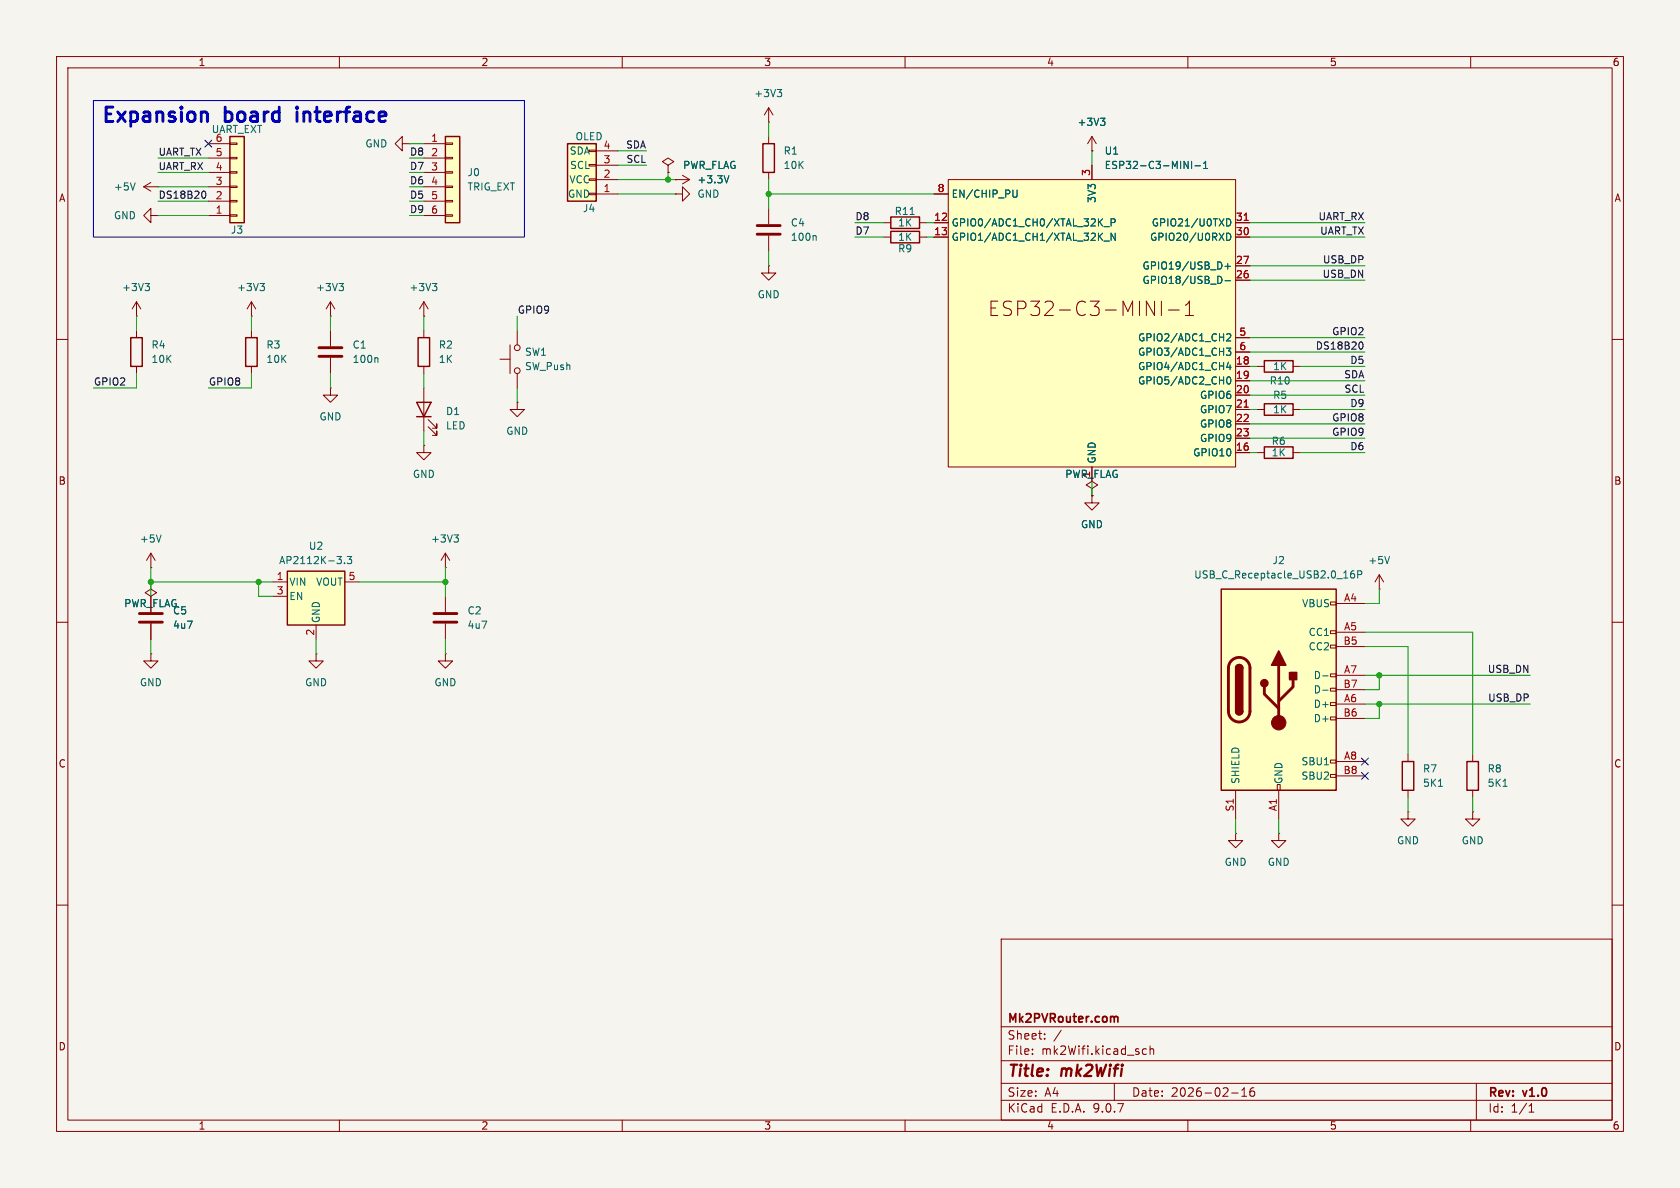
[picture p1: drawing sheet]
<svg xmlns="http://www.w3.org/2000/svg" width="297mm" height="210mm" viewBox="0 0 297 210" stroke-linecap="round" stroke-linejoin="round" font-family="sans-serif">
<path d="M0 0h297v210h-297z" fill="#f5f4ef" stroke="#f5f4ef" stroke-width=".18"/>
<g fill="none" stroke="#840000" stroke-width=".18">
<path d="M10 10h277v190h-277zM12 12h273v186h-273zM60 10v2M110 10v2M160 10v2M210 10v2M260 10v2M135.9 36.8v2.8M156.2 39.4h1.3M162.6 39.4h1.2M193 26.7h.1M193 24.1l-.7 1.3"/>
<path d="M193 24.1l.8 1.3M193 24.1v2.6M24.1 55.9h.1M24.1 53.3l-.7 1.3M24.1 53.3l.8 1.3M24.1 53.3v2.6M24.1 58.4v1.3M135.9 47v1.3h1.3l-1.3 1.2-1.3-1.2h1.3M135.9 47h.1M135.9 41.7v2.8M156.2 41.9h1.3M162.6 41.9h1.2"/>
<path d="M10 60h2M24.1 64.8v1.2M222.2 64.8h1.3M222.2 72.4h1.3M228.6 64.8h1.3M228.6 72.4h1.3M285 60h2M193 86.4l1.1-.7-1.1-.6-1 .6 1 .7v1.2M193 87.6h.1M193 87.6v1.3h1.3l-1.3 1.3-1.2-1.3h1.2M10 110h2M26.7 105.4v2.8"/>
<path d="M26.7 110.2v2.8M243.8 104.1h.1M243.8 101.6l-.7 1.3M243.8 101.6l.8 1.3M243.8 101.6v2.5M285 110h2M248.9 133.4v1.2M248.9 139.7v1.3M260.3 133.4v1.2M260.3 139.7v1.3M248.9 143.5v1.3h1.3l-1.3 1.3-1.3-1.3h1.3M248.9 143.5h.1"/>
<path d="M260.3 143.5v1.3h1.3l-1.3 1.3-1.2-1.3h1.2M260.3 143.5h.1M10 160h2M177 166h108v32h-108zM285 160h2M60 198v2M110 198v2M160 198v2M177 194.5h108M177 191.5h108M177 187.5h108M177 181.5h108"/>
<path d="M182.5 186.3v.1M182.5 185.5v.1M184.7 183.6v.1M184.7 182.8v.1M187.6 182.1l-1.3 2M197 191.5v3M202 186.1l.2 .3 .5-.1M202.7 185.5l-.5-.1-.2 .3M203.3 185.5l.2-.1 .4 .1 .1 .9M203.3 184.9v1.5M210 198v2M217.7 193.2h1.2"/>
<path d="M219.5 193.8h.9M219.5 192.7l.5-.4v1.5M221.7 192.3a.59 .59 0 0 0-.7 .6v.6l.1 .2 .4 .1 .2-.1 .1-.5-.1-.3h-.5l-.2 .3M260 198v2M261 191.5v6.5M270.3 196.6h.9M270.3 195.5l.4-.4v1.5"/>
</g>
<path d="M197.1 179.8h.5v.9" fill="none" stroke="#840000" stroke-width=".3"/>
<path d="M157.5 38.4h5.1v2h-5.1zM23.1 59.7h2v5.1h-2zM157.5 40.9h5.1v2h-5.1zM223.5 63.8h5.1v2h-5.1zM223.5 71.4h5.1v2h-5.1zM247.9 134.6h2v5.1h-2zM259.3 134.6h2.1v5.1h-2.1z" fill="none" stroke="#840000" stroke-width=".25"/>
<path d="M160.9 37.9h.7M194.6 20.9h.7l-.4 .5M195.1 21.4l.2 .2v.3l-.2 .3M25.6 50.1h.8l-.4 .5M26.2 50.6l.2 .2v.3l-.2 .3M144.1 41.6l.2 .2v.7M245.7 98.4l-.5 1.2M254.3 139h.7M265.7 139h.7" fill="none" stroke="#006464" stroke-width=".18"/>
<path d="M133.9 39.9h4M133.9 41.4h4M24.6 108.5h4.1M24.6 110h4.1" fill="none" stroke="#840000" stroke-width=".51"/>
<path d="M167.6 31.8h50.8v50.8h-50.8z" fill="#ffffc2"/>
<g fill="none" stroke="#840000" stroke-width=".18">
<path d="M165.1 34.3h2.5M165.1 39.4h2.5M167.6 31.8h50.8v50.8h-50.8zM193 29.2v2.6M218.4 39.4h2.6M165.1 41.9h2.5M202.7 53.2l1.4 2.6v-2.6M205.3 53.2v2.6M206.5 54.8h2M209.5 55.8h1.5M209.5 54l.8-.8v2.6M218.4 41.9h2.6"/>
<path d="M218.4 47h2.6M218.4 49.5h2.6M218.4 59.7h2.6M218.4 62.2h2.6M218.4 64.8h2.6M218.4 67.3h2.6M218.4 69.9h2.6M218.4 72.4h2.6M218.4 74.9h2.6M218.4 77.5h2.6M193 82.6v2.5M218.4 80h2.6"/>
</g>
<g fill="none" stroke="#006464" stroke-width=".18">
<path d="M179.8 33.6l-.1 1.1-.1 .2-.4-.1M196.4 39.3h.6l.2-.2-.1-.3-.7-.1v1.2M209.3 28.5l.8 1.3v-1.3M210.7 28.5v1.3M211.3 29.3h.9M212.8 29.8h.7M212.8 28.9l.3-.4v1.3M216.9 38.7a.64 .64 0 0 1 .7 .6 .64 .64 0 0 1-.7 .6zM195.2 40.1h.9M195.2 42.6h.9M197.2 41.2v1.3l-.8-1.3v1.3M215.8 48.9l.2 .5-.2 .6"/>
<path d="M216.6 47.1h.9M216.6 49.6h.9M216.9 41.2a.64 .64 0 0 1 .7 .7 .64 .64 0 0 1-.7 .6zM216.9 59.1l.4-.1 .3 .4-.8 .9h.8M217 46.6v1M216.8 61.5h.8l-.4 .5 .3 .1v.6l-.2 .1-.5-.1M217 66.7l.2-.1a.68 .68 0 0 1 .4 .7 .68 .68 0 0 1-.4 .6l-.2-.1-.1-.4zM217.2 64l-.3 .9h.8M217.5 64.5v.8"/>
</g>
<path d="M220 39h.7M220 72h.7" fill="none" stroke="#a90000" stroke-width=".18"/>
<path d="M100.3 25.4h5.1v10.2h-5.1z" fill="#ffffc2"/>
<path d="M100.3 25.4h5.1v10.2h-5.1zM223.5 79h5.1v2h-5.1z" fill="none" stroke="#840000" stroke-width=".25"/>
<g fill="none" stroke="#840000" stroke-width=".18">
<path d="M104.1 34.2h1.3v.2h-1.3zM104.1 31.6h1.3v.3h-1.3zM104.1 29.1h1.3v.2h-1.3zM104.1 26.5h1.3v.3h-1.3zM105.4 34.3h3.8M105.4 31.8h3.8M105.4 29.2h3.8M105.4 26.7h3.8M118.1 29.2l1-.6-1-.7-1 .7 1 .6v1.3M118.1 30.5h.1M119.4 34.3h1.2v-1.3l1.3 1.3-1.3 1.3v-1.3M119.4 34.3h.1"/>
<path d="M119.4 31.8h.1M119.4 31.8h2.5M120.6 31l1.3 .8M121.9 31.8l-1.3 .7M91.4 58.4v2.6M88.4 63.5h1.8M90.2 61v5M91.4 66v2.6M222.2 80h1.3M228.6 80h1.3M226.1 147.3v1.3h1.2l-1.2 1.3-1.3-1.3h1.3M226.1 147.3h.1"/>
<circle cx="91.4" cy="65.5" r=".51"/>
<circle cx="91.4" cy="61.5" r=".51"/>
</g>
<path d="M128.9 31.1l-.5 1.2" fill="none" stroke="#006464" stroke-width=".18"/>
<path d="M215.9 104.1h20.3v35.6h-20.3z" fill="#ffffc2"/>
<g fill="none" stroke="#840000" stroke-width=".18">
<path d="M135.9 19.1l-.8 1.2M135.9 19.1l.8 1.2M135.9 19.1v2.5M135.9 21.6h.1M44.4 55.9h.1M44.4 53.3v2.6M44.4 58.4v1.3M44.4 53.3l-.7 1.3M44.4 53.3l.8 1.3M58.4 58.4v2.8M44.4 64.8v1.2M58.4 68.6v1.3h1.3l-1.3 1.2-1.3-1.2h1.3"/>
<path d="M58.4 68.6h.1M58.4 63.2v2.8M74.9 78.7v1.3h1.3l-1.3 1.3-1.2-1.3h1.2M74.9 78.7h.1M74.9 68.6v7.6M75.7 75.4l1.5 1.6v-.8v.8h-.7M75.7 74.2l1.5 1.5v-.8v.8h-.7M91.4 71.1v1.3h1.3l-1.3 1.3-1.2-1.3h1.2M91.4 71.1h.1M78.7 97.8l-.7 1.3M78.7 97.8l.8 1.3M78.7 97.8v2.5"/>
<path d="M78.7 100.3h.1M78.7 105.4v2.8M78.7 110.2v2.8M235.2 106.4h1v.5h-1zM235.2 111.5h1v.5h-1zM235.2 114h1v.6h-1zM235.2 119.1h1v.5h-1zM236.2 106.7h5.1M236.2 111.8h5.1M236.2 114.3h5.1M236.2 119.4h5.1M218.4 139.7v5.1"/>
<path d="M225.8 138.7h.5v1h-.5zM226.1 139.7v5.1M235.2 121.7h1v.5h-1zM235.2 124.2h1v.5h-1zM235.2 126.7h1v.6h-1zM235.2 134.4h1v.5h-1zM235.2 136.9h1v.5h-1zM236.2 121.9h5.1M236.2 124.5h5.1M236.2 127h5.1M236.2 134.6h5.1M236.2 137.2h5.1"/>
<path d="M218.4 147.3v1.3h1.3l-1.3 1.3-1.2-1.3h1.2M218.4 147.3h.1"/>
</g>
<path d="M43.4 59.7h2.1v5.1h-2.1zM73.7 71.1h2.5l-1.3 2.6zM73.7 73.7h2.5M215.9 104.1h20.3v35.6h-20.3zM218.4 118.1a.64 .64 0 0 1 .7-.6 .64 .64 0 0 1 .6 .6M218.4 125.7a.64 .64 0 0 0 .7 .7 .64 .64 0 0 0 .6-.7" fill="none" stroke="#840000" stroke-width=".25"/>
<path d="M56.4 61.5h4.1M56.4 63h4.1M76.7 108.5h4.1M76.7 110h4.1M217.7 116.8a1.9 1.9 0 0 1 2.1-.4 1.9 1.9 0 0 1 1.2 1.7v7.6a1.91 1.91 0 0 1-1.9 1.9 1.91 1.91 0 0 1-1.9-1.9v-7.7l.1-.7zM226.1 117.6v10.2M223.5 121.4v1.3l2.6 2.5M228.6 120.1v1.3l-2.5 2.6" fill="none" stroke="#840000" stroke-width=".51"/>
<g fill="#840000" stroke="#840000" stroke-width=".25">
<path d="M218.4 118.1h1.3v7.6h-1.3z"/>
<path d="M218.6 117.7a.64 .64 0 0 1 .7-.2 .64 .64 0 0 1 .4 .6h-1.3z"/>
<path d="M218.4 125.7h1.3a.64 .64 0 0 1-.6 .7 .64 .64 0 0 1-.7-.7z"/>
<path d="M226.1 115.1l1.2 2.5h-2.5z"/>
<path d="M228 118.9h1.2v1.2h-1.2z"/>
<circle cx="223.5" cy="120.8" r=".63"/>
</g>
<circle cx="226.1" cy="127.8" r="1.27" fill="#840000" stroke="#840000" stroke-width=".18"/>
<path d="M137.4 15.8h.8l-.4 .5M137.9 16.3l.3 .2v.3l-.3 .3M46 50.1h.7l-.4 .5M46.5 50.6l.2 .2v.3l-.2 .3M66.6 63.2l.2 .2v.7M80.3 94.6h.7l-.4 .4M80.8 95l.2 .3v.3l-.2 .2M233.8 119.5h1M239.4 100.9l-.4 .1a.86 .86 0 0 0 0 1.2l.4-.1 .1-.5-.3-.2h-.2l-.2 .2M240 101.6l.6-.1 .2-.2-.1-.3-.7-.1v1.3M233.8 122h1" fill="none" stroke="#006464" stroke-width=".18"/>
<path d="M50.8 101h10.2v9.5h-10.2z" fill="#ffffc2"/>
<path d="M134.9 25.4h2v5.1h-2zM50.8 101h10.2v9.5h-10.2z" fill="none" stroke="#840000" stroke-width=".25"/>
<g fill="none" stroke="#840000" stroke-width=".18">
<path d="M135.9 24.1v1.3M135.9 30.5v1.3M58.4 55.9h.1M58.4 53.3l-.7 1.3M58.4 53.3l.8 1.3M58.4 53.3v2.6M26.7 97.8l-.8 1.3M26.7 97.8l.7 1.3M26.7 97.8v2.5M26.7 102.9v1.2l1 .7-1 .6-1-.6 1-.7M26.7 102.9h.1M26.7 100.3h.1"/>
<path d="M26.7 115.6v1.2h1.2l-1.2 1.3-1.3-1.3h1.3M26.7 115.6h.1M48.3 102.9h2.5M48.3 105.4h2.5M55.9 115.6v1.2h1.2l-1.2 1.3-1.3-1.3h1.3M55.9 115.6h.1M55.9 110.5v2.5M61 102.9h2.5M78.7 115.6v1.2h1.3l-1.3 1.3-1.2-1.3h1.2M78.7 115.6h.1"/>
</g>
<path d="M59.9 50.1h.8l-.4 .5M60.5 50.6l.2 .2v.3l-.2 .3M28.5 94.6l-.4 1.2M59.6 98.4h.8l-.5 .5M60.3 99v.5M60.9 99.5v.1M61.4 98.4h.8l-.5 .5 .4 .1v.5l-.2 .1-.5-.1" fill="none" stroke="#006464" stroke-width=".18"/>
<path d="M78.7 24.1h2.6v15.3h-2.6z" fill="#ffffc2"/>
<path d="M78.7 24.1h2.6v15.3h-2.6z" fill="none" stroke="#840000" stroke-width=".25"/>
<path d="M74.9 25.4h3.8M74.9 27.9h3.8M74.9 30.5h3.8M74.9 33h3.8M74.9 35.6h3.8M74.9 38.1h3.8M78.7 25.3h1.3v.2h-1.3zM78.7 27.8h1.3v.3h-1.3zM78.7 30.4h1.3v.2h-1.3zM78.7 32.9h1.3v.2h-1.3zM78.7 35.4h1.3v.3h-1.3zM78.7 38h1.3v.2h-1.3z" fill="none" stroke="#840000" stroke-width=".18"/>
<path d="M40.6 24.1h2.6v15.3h-2.6z" fill="#ffffc2"/>
<path d="M40.6 24.1h2.6v15.3h-2.6zM73.9 59.7h2v5.1h-2z" fill="none" stroke="#840000" stroke-width=".25"/>
<g fill="none" stroke="#840000" stroke-width=".18">
<path d="M25.4 33h2.5M25.4 33l1.3 .8M26.7 38.1v-1.3l-1.3 1.3 1.3 1.3v-1.3h1.2M26.7 32.3l-1.3 .7M27.9 33h.1M27.9 38.1h.1M36.8 38.1h3.8M36.8 35.6h3.8M36.8 33h3.8M36.8 30.5h3.8M36.8 27.9h3.8M36.8 25.4h3.8"/>
<path d="M40.6 38h1.3v.2h-1.3zM40.6 35.4h1.3v.3h-1.3zM40.6 32.9h1.3v.2h-1.3zM40.6 30.4h1.3v.2h-1.3zM40.6 27.8h1.3v.3h-1.3zM40.6 25.3h1.3v.2h-1.3zM71.1 25.4v-1.3l-1.3 1.3 1.3 1.3v-1.3h1.3M72.4 25.4h.1M118.1 30.5h.1M119.4 31.8h.1M165.1 34.3h2.5M165.1 39.4h2.5"/>
<path d="M193 26.7h.1M193 29.2v2.6M218.4 39.4h2.6M74.9 55.9h.1M74.9 53.3l-.7 1.3M74.9 53.3l.8 1.3M74.9 53.3v2.6M74.9 58.4v1.3M165.1 41.9h2.5M218.4 41.9h2.6M218.4 47h2.6M218.4 49.5h2.6"/>
<path d="M218.4 59.7h2.6M74.9 64.8v1.2M218.4 62.2h2.6M218.4 64.8h2.6M218.4 67.3h2.6M218.4 69.9h2.6M218.4 72.4h2.6M218.4 74.9h2.6M218.4 77.5h2.6M193 87.6h.1M193 82.6v2.5M218.4 80h2.6"/>
<path d="M26.7 102.9h.1M26.7 105.4v2.8M26.7 110.2v2.8"/>
</g>
<g fill="none" stroke="#006464" stroke-width=".18">
<path d="M23.9 32.3l-.4 1.3M128.9 31.1l-.5 1.2M179.8 33.6l-.1 1.1-.1 .2-.4-.1M194.6 20.9h.7l-.4 .5M195.1 21.4l.2 .2v.3l-.2 .3M196.4 39.3h.6l.2-.2-.1-.3-.7-.1v1.2M209.3 28.5l.8 1.3v-1.3M210.7 28.5v1.3M211.3 29.3h.9M212.8 29.8h.7M212.8 28.9l.3-.4v1.3M216.9 38.7a.64 .64 0 0 1 .7 .6 .64 .64 0 0 1-.7 .6z"/>
<path d="M76.4 50.1h.8l-.4 .5M77 50.6l.2 .2v.3l-.2 .3M195.2 40.1h.9M195.2 42.6h.9M197.2 41.2v1.3l-.8-1.3v1.3M215.8 48.9l.2 .5-.2 .6M216.6 47.1h.9M216.6 49.6h.9M216.9 41.2a.64 .64 0 0 1 .7 .7 .64 .64 0 0 1-.7 .6zM216.9 59.1l.4-.1 .3 .4-.8 .9h.8M217 46.6v1M216.8 61.5h.8l-.4 .5 .3 .1v.6l-.2 .1-.5-.1"/>
<path d="M217 66.7l.2-.1a.68 .68 0 0 1 .4 .7 .68 .68 0 0 1-.4 .6l-.2-.1-.1-.4zM217.2 64l-.3 .9h.8M217.5 64.5v.8"/>
</g>
<path d="M36 33.8a.68 .68 0 0 1 .4 .6 .68 .68 0 0 1-.4 .6M240.5 60.4a.68 .68 0 0 1 .5 .7 .68 .68 0 0 1-.5 .6" fill="none" stroke="#0f0f0f" stroke-width=".18"/>
<g fill="none" stroke="#009600" stroke-width=".18">
<path d="M27.9 35.6h8.9M27.9 27.9h8.9M27.9 30.5h8.9M27.9 38.1h8.9M27.9 33h8.9M72.4 25.4h2.5M109.2 29.2h5.1M109.2 31.8h10.2M109.2 34.3h10.2M109.2 26.7h5.1M118.1 30.5v1.3M135.9 21.6v2.5"/>
<path d="M135.9 31.8v5M135.9 34.3h29.2M151.1 39.4h5.1M163.8 39.4h1.3M193 26.7v2.5M221 39.4h20.3M24.1 55.9v2.5M44.4 55.9v2.5M58.4 55.9v2.5M74.9 55.9v2.5M91.4 55.9v2.5M135.9 44.5v2.5"/>
<path d="M151.1 41.9h5.1M163.8 41.9h1.3M221 59.7h20.3M221 41.9h20.3M221 49.5h20.3M221 47h20.3M24.1 66v2.6h-7.6M44.4 66v2.6h-7.6M58.4 66v2.6M74.9 66v2.6M74.9 76.2v2.5M91.4 68.6v2.5"/>
<path d="M221 62.2h20.3M221 67.3h20.3M221 64.8h1.2M221 72.4h1.2M221 74.9h20.3M221 69.9h20.3M221 77.5h20.3M229.9 64.8h11.4M229.9 72.4h11.4M193 85.1v2.5M221 80h1.2M229.9 80h11.4"/>
<path d="M26.7 100.3v5.1M26.7 113v2.6M26.7 102.9h21.6M45.7 102.9v2.5h2.6M55.9 113v2.6M63.5 102.9h15.2M78.7 100.3v5.1M78.7 113v2.6M241.3 111.8h19v21.6M241.3 119.4h29.2M241.3 114.3h7.6v19.1M243.8 104.1v2.6h-2.5"/>
<path d="M243.8 119.4v2.5h-2.5M241.3 124.5h29.2M243.8 124.5v2.5h-2.5M218.4 144.8v2.5M226.1 144.8v2.5M248.9 141v2.5M260.3 141v2.5"/>
</g>
<path d="M36.2 24.8l1.2 1.2M37.4 24.8l-1.2 1.2M240.7 134l1.2 1.2M240.7 136.6l1.2 1.2M241.9 134l-1.2 1.2M241.9 136.6l-1.2 1.2" fill="none" stroke="#000084" stroke-width=".18"/>
<path d="M36.5 19.9l.2 .2v1.4M52.5 18.9l-.1 .2 .1 .1" fill="none" stroke="#0000c2" stroke-width=".51"/>
<path d="M16.5 17.8h76.2v24.1h-76.2z" fill="none" stroke="#0000c2" stroke-width=".18"/>
<path d="M220 39h.7M220 72h.7" fill="none" stroke="#a90000" stroke-width=".18"/>
<g fill="#009600" stroke="#009600" stroke-width=".18">
<circle cx="243.8" cy="124.5" r=".46"/>
<circle cx="243.8" cy="119.4" r=".46"/>
<circle cx="118.1" cy="31.8" r=".46"/>
<circle cx="135.9" cy="34.3" r=".46"/>
<circle cx="45.7" cy="102.9" r=".46"/>
<circle cx="78.7" cy="102.9" r=".46"/>
<circle cx="26.7" cy="102.9" r=".46"/>
</g>
<g font-size="3.5" fill="#0000c2">
<text x="17.6" y="22.4">Expansion</text>
<text x="39.7" y="22.4">board</text>
<text x="53.4" y="22.4">interface</text>
</g>
<text font-size="3.5" fill="#840000" x="174.6" y="56.1">ESP32-C3-MINI-1</text>
<g font-size="2.8" fill="#840000">
<text x="178" y="190.9">Title:</text>
<text x="187.7" y="190.9">mk2Wifi</text>
</g>
<g font-size="2.1" fill="#840000">
<text x="178" y="184">Sheet:</text>
<text x="178" y="181.2">Mk2PVRouter.com</text>
<text x="178" y="186.7">File:</text>
<text x="184.1" y="186.7">mk2Wifi.kicad_sch</text>
<text x="178" y="196.9">KiCad</text>
<text x="178" y="194.1">Size:</text>
<text x="184.7" y="194.1">A4</text>
<text x="185.7" y="196.9">E.D.A.</text>
<text x="193.3" y="196.9">9.0.7</text>
<text x="200" y="194.1">Date:</text>
<text x="207" y="194.1">2026-02-16</text>
<text x="263" y="194.3">Rev:</text>
<text x="263" y="196.9">Id:</text>
<text x="267.1" y="196.9">1/1</text>
<text x="269.4" y="194.3">v1.0</text>
</g>
<g font-size="1.8" fill="#840000">
<text x="35" y="11.9">1</text>
<text x="85" y="11.9">2</text>
<text x="135" y="11.9">3</text>
<text x="185" y="11.9">4</text>
<text x="235" y="11.9">5</text>
<text x="285" y="11.9">6</text>
<text x="10.3" y="35.9">A</text>
<text x="285.3" y="35.9">A</text>
<text x="10.3" y="85.9">B</text>
<text x="285.3" y="85.9">B</text>
<text x="10.3" y="135.9">C</text>
<text x="285.3" y="135.9">C</text>
<text x="10.3" y="185.9">D</text>
<text x="285.3" y="185.9">D</text>
<text x="35" y="199.9">1</text>
<text x="85" y="199.9">2</text>
<text x="135" y="199.9">3</text>
<text x="185" y="199.9">4</text>
<text x="235" y="199.9">5</text>
<text x="285" y="199.9">6</text>
</g>
<g font-size="1.8" fill="#006464">
<text x="133.2" y="17.4">+3V3</text>
<text x="37.3" y="23.7">UART_EXT</text>
<text x="190.4" y="22.5">+3V3</text>
<text x="38" y="25.1">6</text>
<text x="64.5" y="26.3">GND</text>
<text x="100.6" y="27.5">SDA</text>
<text x="101.6" y="25">OLED</text>
<text x="138.4" y="27.5">R1</text>
<text x="195.2" y="27.5">U1</text>
<text x="20" y="33.9">+5V</text>
<text x="82.6" y="31.3">J0</text>
<text x="82.6" y="33.9">TRIG_EXT</text>
<text x="100.3" y="35.2">GND</text>
<text x="100.6" y="32.6">VCC</text>
<text x="100.7" y="30.1">SCL</text>
<text x="120.7" y="30.1">PWR_FLAG</text>
<text x="123.2" y="35.2">GND</text>
<text x="123.2" y="32.6">+3.3V</text>
<text x="138.4" y="30.1">10K</text>
<text x="168.1" y="35.2">EN/CHIP_PU</text>
<text x="193.9" y="36" transform="rotate(-90 193.9 36)">3V3</text>
<text x="195.2" y="30.1">ESP32-C3-MINI-1</text>
<text x="20" y="39">GND</text>
<text x="40.7" y="41.5">J3</text>
<text x="102.9" y="37.7">J4</text>
<text x="139.7" y="40.2">C4</text>
<text x="158.1" y="38.2">R11</text>
<text x="158.7" y="40.2">1K</text>
<text x="168.1" y="40.2">GPIO0/ADC1_CH0/XTAL_32K_P</text>
<text x="203.5" y="40.2">GPIO21/U0TXD</text>
<text x="139.7" y="42.8">100n</text>
<text x="158.7" y="44.8">R9</text>
<text x="158.7" y="42.8">1K</text>
<text x="168.1" y="42.8">GPIO1/ADC1_CH1/XTAL_32K_N</text>
<text x="201.9" y="47.9">GPIO19/USB_D+</text>
<text x="203.2" y="42.8">GPIO20/U0RXD</text>
<text x="21.5" y="51.7">+3V3</text>
<text x="41.8" y="51.7">+3V3</text>
<text x="55.8" y="51.7">+3V3</text>
<text x="72.3" y="51.7">+3V3</text>
<text x="133.9" y="52.9">GND</text>
<text x="201.9" y="50.4">GPIO18/USB_D-</text>
<text x="26.7" y="61.8">R4</text>
<text x="26.7" y="64.4">10K</text>
<text x="47" y="61.8">R3</text>
<text x="47" y="64.4">10K</text>
<text x="62.2" y="61.8">C1</text>
<text x="62.2" y="64.4">100n</text>
<text x="77.5" y="61.8">R2</text>
<text x="77.5" y="64.4">1K</text>
<text x="92.7" y="63.1">SW1</text>
<text x="92.7" y="65.6">SW_Push</text>
<text x="201.1" y="60.6">GPIO2/ADC1_CH2</text>
<text x="201.1" y="63.1">GPIO3/ADC1_CH3</text>
<text x="201.1" y="65.6">GPIO4/ADC1_CH4</text>
<text x="225" y="65.6">1K</text>
<text x="201.1" y="68.2">GPIO5/ADC2_CH0</text>
<text x="212" y="70.7">GPIO6</text>
<text x="224.4" y="68.2">R10</text>
<text x="225" y="70.7">R5</text>
<text x="56.4" y="74.5">GND</text>
<text x="78.7" y="73.6">D1</text>
<text x="78.7" y="76.1">LED</text>
<text x="89.4" y="77.1">GND</text>
<text x="212" y="73.3">GPIO7</text>
<text x="212" y="75.8">GPIO8</text>
<text x="225" y="73.3">1K</text>
<text x="193.9" y="82" transform="rotate(-90 193.9 82)">GND</text>
<text x="210.8" y="80.9">GPIO10</text>
<text x="212" y="78.3">GPIO9</text>
<text x="224.7" y="78.8">R6</text>
<text x="224.7" y="80.9">1K</text>
<text x="72.9" y="84.7">GND</text>
<text x="188.2" y="84.7">PWR_FLAG</text>
<text x="192.8" y="84.5" transform="rotate(-90 192.8 84.5)">1</text>
<text x="191" y="93.6">GND</text>
<text x="24.6" y="96.1">+5V</text>
<text x="49.2" y="99.9">AP2112K-3.3</text>
<text x="54.5" y="97.4">U2</text>
<text x="76.1" y="96.1">+3V3</text>
<text x="224.9" y="99.9">J2</text>
<text x="241.8" y="99.9">+5V</text>
<text x="21.9" y="107.5">PWR_FLAG</text>
<text x="51.1" y="103.7">VIN</text>
<text x="51.1" y="106.3">EN</text>
<text x="55.8" y="103.7">VOUT</text>
<text x="211" y="102.5">USB_C_Receptacle_USB2.0_16P</text>
<text x="230.1" y="107.5">VBUS</text>
<text x="30.5" y="108.8">C5</text>
<text x="30.5" y="111.4">4u7</text>
<text x="56.7" y="110.2" transform="rotate(-90 56.7 110.2)">GND</text>
<text x="82.6" y="108.8">C2</text>
<text x="82.6" y="111.4">4u7</text>
<text x="231.3" y="112.6">CC1</text>
<text x="231.3" y="115.2">CC2</text>
<text x="24.6" y="121.5">GND</text>
<text x="53.8" y="121.5">GND</text>
<text x="76.7" y="121.5">GND</text>
<text x="232.2" y="120.2">D-</text>
<text x="232.2" y="122.8">D-</text>
<text x="232.2" y="125.3">D+</text>
<text x="232.2" y="127.9">D+</text>
<text x="230" y="135.5">SBU1</text>
<text x="251.5" y="136.8">R7</text>
<text x="262.9" y="136.8">R8</text>
<text x="219.3" y="138.7" transform="rotate(-90 219.3 138.7)">SHIELD</text>
<text x="226.9" y="138.7" transform="rotate(-90 226.9 138.7)">GND</text>
<text x="230" y="138">SBU2</text>
<text x="251.5" y="139.3">5K1</text>
<text x="262.9" y="139.3">5K1</text>
<text x="246.9" y="149.5">GND</text>
<text x="258.3" y="149.5">GND</text>
<text x="216.4" y="153.3">GND</text>
<text x="224" y="153.3">GND</text>
</g>
<g font-size="1.8" fill="#a90000">
<text x="38" y="27.7">5</text>
<text x="76.1" y="25.1">1</text>
<text x="76.1" y="27.7">2</text>
<text x="106.6" y="29">3</text>
<text x="106.6" y="26.4">4</text>
<text x="38" y="35.3">2</text>
<text x="38" y="32.8">3</text>
<text x="38" y="30.2">4</text>
<text x="76.1" y="30.2">3</text>
<text x="76.1" y="32.8">4</text>
<text x="76.1" y="35.3">5</text>
<text x="106.6" y="34">1</text>
<text x="106.6" y="31.5">2</text>
<text x="165.7" y="34">8</text>
<text x="192.8" y="31.2" transform="rotate(-90 192.8 31.2)">3</text>
<text x="38" y="37.8">1</text>
<text x="76.1" y="37.8">6</text>
<text x="165.1" y="39.1">12</text>
<text x="165.1" y="41.7">13</text>
<text x="218.4" y="39.1">31</text>
<text x="218.4" y="41.7">30</text>
<text x="218.4" y="46.7">27</text>
<text x="218.4" y="49.3">26</text>
<text x="219" y="59.4">5</text>
<text x="218.4" y="64.5">18</text>
<text x="219" y="62">6</text>
<text x="218.4" y="67.1">19</text>
<text x="218.4" y="69.6">20</text>
<text x="218.4" y="72.1">21</text>
<text x="218.4" y="74.7">22</text>
<text x="218.4" y="77.2">23</text>
<text x="218.4" y="79.8">16</text>
<text x="48.8" y="102.6">1</text>
<text x="48.8" y="105.2">3</text>
<text x="61.5" y="102.6">5</text>
<text x="237.5" y="106.4">A4</text>
<text x="55.6" y="112.5" transform="rotate(-90 55.6 112.5)">2</text>
<text x="237.5" y="111.5">A5</text>
<text x="237.4" y="114">B5</text>
<text x="237.5" y="119.1">A7</text>
<text x="237.4" y="121.7">B7</text>
<text x="237.5" y="124.2">A6</text>
<text x="237.4" y="126.7">B6</text>
<text x="237.4" y="136.9">B8</text>
<text x="237.5" y="134.4">A8</text>
<text x="218.2" y="143.6" transform="rotate(-90 218.2 143.6)">S1</text>
<text x="225.8" y="143.5" transform="rotate(-90 225.8 143.5)">A1</text>
</g>
<g font-size="1.8" fill="#009600">
<text x="72.4" y="27.6">D8</text>
<text x="72.4" y="30.1">D7</text>
<text x="72.4" y="32.7">D6</text>
<text x="72.4" y="35.2">D5</text>
<text x="72.4" y="37.8">D9</text>
</g>
<g font-size="1.8" fill="#0f0f0f">
<text x="27.9" y="35.2">DS18B20</text>
<text x="151.1" y="39">D8</text>
<text x="151.1" y="41.6">D7</text>
<text x="233" y="39">UART_RX</text>
<text x="233.3" y="41.6">UART_TX</text>
<text x="233.8" y="46.6">USB_DP</text>
<text x="233.7" y="49.2">USB_DN</text>
<text x="91.4" y="55.5">GPIO9</text>
<text x="235.4" y="59.3">GPIO2</text>
<text x="232.5" y="61.9">DS18B20</text>
<text x="238.6" y="64.4">D5</text>
<text x="16.5" y="68.2">GPIO2</text>
<text x="36.8" y="68.2">GPIO8</text>
<text x="237.5" y="67">SDA</text>
<text x="237.6" y="69.5">SCL</text>
<text x="235.4" y="77.1">GPIO9</text>
<text x="235.4" y="74.6">GPIO8</text>
<text x="238.6" y="72">D9</text>
<text x="238.6" y="79.7">D6</text>
<text x="262.9" y="119">USB_DN</text>
<text x="263" y="124.1">USB_DP</text>
</g>
<g font-size="1.7" fill="#0f0f0f">
<text x="27.9" y="27.6">UART_TX</text>
<text x="110.6" y="26.3">SDA</text>
<text x="110.7" y="28.9">SCL</text>
<text x="27.9" y="30.1">UART_RX</text>
</g>
</svg>
